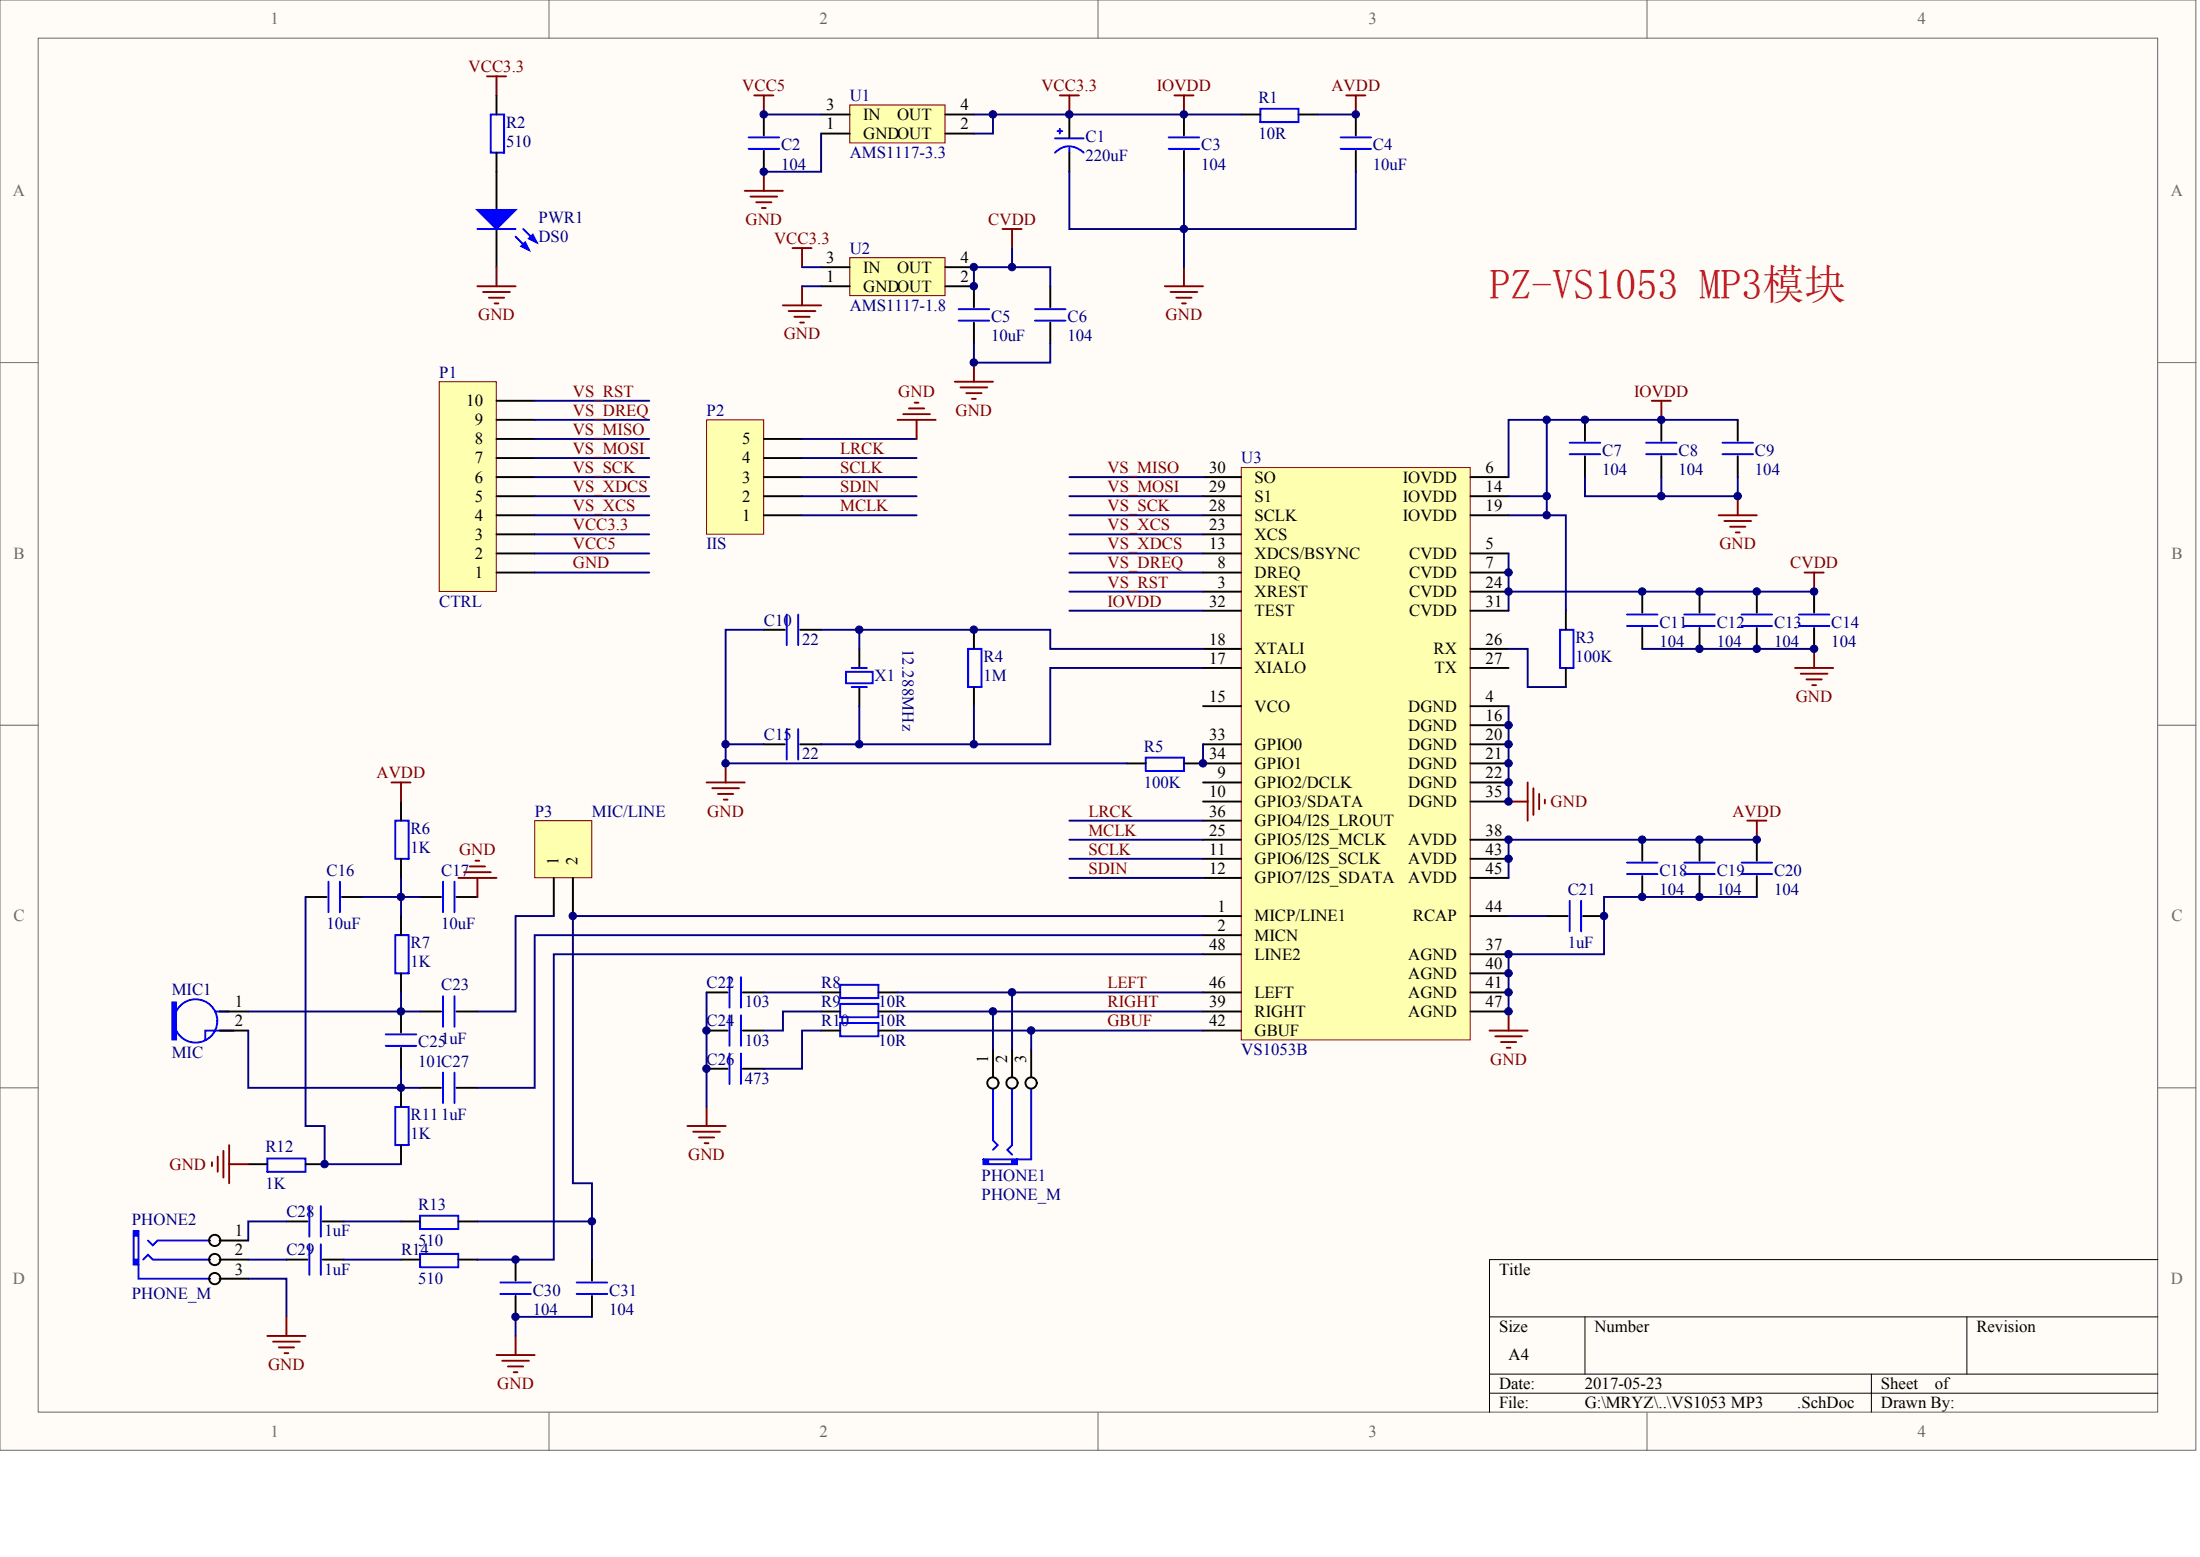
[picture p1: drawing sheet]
<svg xmlns="http://www.w3.org/2000/svg" width="840mm" height="594mm" viewBox="0 0 840 594" stroke-linecap="round" stroke-linejoin="round" font-family="sans-serif">
<g fill="#fffcf8" stroke="#696969" stroke-width=".38">
<path d="M0 0h838v553.4h-838z"/>
<path d="M14.6 14.6h808.8v524.2h-808.8z"/>
</g>
<path d="M209.5 0v14.6M419 0v14.6M628.6 0v14.6M0 138.4h14.6M823.5 138.4h14.6M0 276.7h14.6M823.5 276.7h14.6M0 415.1h14.6M823.5 415.1h14.6M209.5 538.9v14.5M419 538.9v14.5M628.6 538.9v14.5" fill="none" stroke="#696969" stroke-width=".38"/>
<path d="M823.5 480.6h-255.1v58.3M568.4 502.5h255.1M604.9 502.5v21.8M750.6 502.5v21.8M568.4 524.3h255.1M568.4 531.6h255.1M714.2 524.3v14.6" fill="none" stroke="#000" stroke-width=".38"/>
<g fill="none" stroke="#800000" stroke-width=".73">
<path d="M185.8 29.1h7.3M189.5 29.1v7.3M287.9 36.4h7.3M291.5 36.4v7.3M284.2 72.8h14.6M286.4 75h10.2M288.6 77.2h5.8M290.8 79.4h1.4M291.5 65.5v7.3M182.2 109.2h14.6M184.4 111.4h10.2M186.6 113.6h5.8"/>
<path d="M188.8 115.8h1.4M189.5 101.9v7.3"/>
</g>
<path d="M187.3 43.7h5.1v14.6h-5.1zM285.7 56.8h11.6M285.7 52.4h11.6M182.2 87.4h14.6M196.8 90.3l5.1 5.1M199.7 87.4l5.1 5.1" fill="none" stroke="#00f" stroke-width=".73"/>
<path d="M189.5 36.4v7.3M189.5 58.3v21.8M291.5 43.7v8M291.5 57.5v8M189.5 87.4v14.5" fill="none" stroke="#000" stroke-width=".73"/>
<g fill="#00f" stroke="#00f" stroke-width=".73">
<path d="M182.2 80.1h14.6l-7.3 7.3z"/>
<path d="M199 93.9l1.4-1.4 1.5 2.9z"/>
<path d="M201.9 91l1.4-1.4 1.5 2.9z"/>
</g>
<path d="M324.3 40h36.4v14.5h-36.4z" fill="#ffffb0" stroke="#800000" stroke-width=".38"/>
<path d="M313.4 51h10.9M313.4 43.7h10.9M360.7 51h11M360.7 43.7h11M408.1 43.7v8.7M408.1 58.3v7.2M451.8 43.7v8M451.8 57.5v8M473.7 43.7h7.3M495.6 43.7h7.3M517.4 43.7v8M517.4 57.5v8" fill="none" stroke="#000" stroke-width=".73"/>
<path d="M291.5 43.7h21.9M313.4 51v14.5h-21.9M371.7 43.7h102M502.9 43.7h14.5M408.1 65.5v21.9h43.7v14.5M451.8 65.5v21.9h65.6v-21.9" fill="none" stroke="#000080" stroke-width=".73"/>
<path d="M402.7 58.3a7.5 7.5 0 0 1 10.9 0M402.7 52.8h10.9M403.6 50h1.8M404.5 49.1v1.9M408.1 56.4v1.9M446 56.8h11.7M446 52.4h11.7M481 41.5h14.6v5.1h-14.6zM511.6 56.8h11.7M511.6 52.4h11.7" fill="none" stroke="#00f" stroke-width=".73"/>
<path d="M404.5 36.4h7.3M408.1 36.4v7.3M448.2 36.4h7.3M451.8 36.4v7.3M444.6 109.2h14.5M446.7 111.4h10.2M448.9 113.6h5.9M451.1 115.8h1.5M451.8 101.9v7.3" fill="none" stroke="#800000" stroke-width=".73"/>
<path d="M324.3 98.3h36.4v14.5h-36.4z" fill="#ffffb0" stroke="#800000" stroke-width=".38"/>
<path d="M313.4 109.2h10.9M313.4 101.9h10.9M360.7 109.2h11v8M360.7 101.9h11M400.8 109.2v8M371.7 123.1v8M400.8 123.1v8" fill="none" stroke="#000" stroke-width=".73"/>
<g fill="none" stroke="#800000" stroke-width=".73">
<path d="M302.4 94.7h7.3M306.1 94.7v7.2M382.6 87.4h7.3M386.3 87.4v7.3M298.8 116.5h14.6M301 118.7h10.2M306.1 109.2v7.3M303.2 120.9h5.8M305.4 123.1h1.4M371.7 138.4v7.2M364.4 145.6h14.6M366.6 147.8h10.2"/>
<path d="M368.8 150h5.8M370.9 152.2h1.5"/>
</g>
<path d="M386.3 94.7v7.2M306.1 101.9h7.3M306.1 109.2h7.3M371.7 109.2v-7.3h29.1v7.3M371.7 131.1v7.3h29.1v-7.3" fill="none" stroke="#000080" stroke-width=".73"/>
<path d="M365.8 118h11.7M395 118h11.7M365.8 122.3h11.7M395 122.3h11.7" fill="none" stroke="#00f" stroke-width=".73"/>
<path d="M167.6 145.6h21.8v80.1h-21.8z" fill="#ffffb0" stroke="#800000" stroke-width=".38"/>
<path d="M189.5 152.9h14.6M189.5 174.8h14.6M189.5 167.5h14.6M189.5 160.2h14.6M189.5 196.6h14.6M189.5 189.3h14.6M189.5 182h14.6M189.5 218.5h14.6M189.5 211.2h14.6M189.5 203.9h14.6" fill="none" stroke="#000" stroke-width=".73"/>
<path d="M204.1 152.9h43.7M204.1 160.2h43.7M204.1 167.5h43.7M204.1 174.8h43.7M204.1 182h43.7M204.1 189.3h43.7M204.1 196.6h43.7M204.1 203.9h43.7M204.1 211.2h43.7M204.1 218.5h43.7" fill="none" stroke="#000080" stroke-width=".73"/>
<path d="M269.6 160.2h21.8v43.6h-21.8z" fill="#ffffb0" stroke="#800000" stroke-width=".38"/>
<path d="M291.5 174.8h14.6M291.5 167.5h14.6M291.5 196.6h14.6M291.5 189.3h14.6M291.5 182h14.6" fill="none" stroke="#000" stroke-width=".73"/>
<path d="M306.1 167.5h43.7M306.1 174.8h43.7M306.1 182h43.7M306.1 189.3h43.7M306.1 196.6h43.7" fill="none" stroke="#000080" stroke-width=".73"/>
<path d="M344.7 158h10.2M346.9 155.8h5.8M349.1 153.6h1.4M342.5 160.2h14.6M349.8 160.2v7.3" fill="none" stroke="#800000" stroke-width=".73"/>
<path d="M473.7 178.4h87.4v218.4h-87.4z" fill="#ffffb0" stroke="#800000" stroke-width=".38"/>
<g fill="none" stroke="#000" stroke-width=".73">
<path d="M604.9 160.2v8M604.9 174v8M634 160.2v8M634 174v8M663.2 160.2v8M663.2 174v8M459.1 182h14.6M459.1 189.3h14.6M459.1 196.6h14.6M561.2 182h14.5M561.2 189.3h14.5M561.2 196.6h14.5"/>
<path d="M459.1 211.2h14.6M459.1 218.5h14.6M459.1 203.9h14.6M561.2 211.2h14.5M561.2 218.5h14.5M459.1 225.7h14.6M459.1 233h14.6M561.2 225.7h14.5M561.2 233h14.5M597.6 233v7.3M626.8 225.7v8M626.8 239.6v8"/>
<path d="M648.6 225.7v8M648.6 239.6v8M670.5 225.7v8M670.5 239.6v8M692.3 225.7v8M692.3 239.6v8M459.1 254.9h14.6M459.1 247.6h14.6M561.2 254.9h14.5M561.2 247.6h14.5M597.6 254.9v7.2M459.1 269.4h14.6"/>
<path d="M561.2 269.4h14.5M561.2 276.7h14.5M459.1 298.6h14.6M459.1 284h14.6M459.1 291.3h14.6M561.2 298.6h14.5M561.2 284h14.5M561.2 291.3h14.5M459.1 305.8h14.6M459.1 313.1h14.6M561.2 305.8h14.5M459.1 327.7h14.6"/>
<path d="M459.1 335h14.6M459.1 320.4h14.6M561.2 327.7h14.5M561.2 335h14.5M561.2 320.4h14.5M626.8 320.4v8M626.8 334.2v8.1M648.6 320.4v8M648.6 334.2v8.1M670.5 320.4v8M670.5 334.2v8.1M459.1 349.5h14.6"/>
<path d="M459.1 356.8h14.6M561.2 349.5h14.5M590.3 349.5h8M604.2 349.5h8M459.1 364.1h14.6M459.1 378.7h14.6M561.2 364.1h14.5M561.2 371.4h14.5M561.2 378.7h14.5M459.1 385.9h14.6M459.1 393.2h14.6M561.2 385.9h14.5"/>
<path d="M379 400.5v10.9M386.3 400.5v10.9M393.5 400.5v10.9"/>
</g>
<g fill="none" stroke="#000080" stroke-width=".73">
<path d="M590.3 160.2h-14.6v21.8M663.2 160.2h-72.9v29.1h-14.6M408.1 182h51M408.1 189.3h51M408.1 196.6h51M590.3 189.3v7.3h-14.6M590.3 196.6h7.3v36.4M604.9 182v7.3h58.3v-7.3M634 182v7.3M408.1 203.9h51M408.1 211.2h51M408.1 218.5h51"/>
<path d="M575.7 211.2v21.8M408.1 225.7h51M408.1 233h51M575.7 225.7h116.6M575.7 247.6h7.3v14.5h14.6M626.8 247.6h65.5M575.7 269.4v36.4M408.1 313.1h51M408.1 320.4h51M408.1 327.7h51M408.1 335h51M670.5 320.4h-94.8v14.6"/>
<path d="M575.7 349.5h14.6M670.5 342.3h-58.3v21.8h-36.5v21.8"/>
</g>
<g fill="none" stroke="#00f" stroke-width=".73">
<path d="M599.1 173.3h11.6M599.1 168.9h11.6M628.2 173.3h11.7M628.2 168.9h11.7M657.4 173.3h11.6M657.4 168.9h11.6M620.9 238.8h11.7M620.9 234.5h11.7M642.8 238.8h11.6M642.8 234.5h11.6M664.6 238.8h11.7M664.6 234.5h11.7"/>
<path d="M686.5 238.8h11.7M686.5 234.5h11.7M595.4 240.3h5.1v14.6h-5.1zM620.9 333.5h11.7M620.9 329.1h11.7M642.8 333.5h11.6M642.8 329.1h11.6M664.6 333.5h11.7M664.6 329.1h11.7M599.1 343.7v11.7M603.4 343.7v11.7M379 415.1v20l1.8 1.8-1.8 1.8"/>
<path d="M386.3 415.1v21.8l-1.9 1.8 1.9 1.9M393.5 415.1v27.3h-5.4v1.8M375.3 442.4h12.8v1.8h-12.8zM377.1 442.4v1.8M386.3 442.4v1.8"/>
</g>
<g fill="none" stroke="#800000" stroke-width=".73">
<path d="M630.4 152.9h7.3M634 152.9v7.3M655.9 196.6h14.6M658.1 198.8h10.2M663.2 189.3v7.3M660.3 201h5.8M662.5 203.2h1.4M688.7 218.5h7.3M692.3 218.5v7.2M685.1 254.9h14.5M687.2 257.1h10.2M689.4 259.2h5.9"/>
<path d="M692.3 247.6v7.3M691.6 261.4h1.5M583 298.6v14.5M575.7 305.8h7.3M585.2 300.7v10.2M587.4 302.9v5.9M589.6 305.1v1.5M666.8 313.1h7.3M670.5 313.1v7.3M568.4 393.2h14.6M570.6 395.4h10.2M572.8 397.6h5.9"/>
<path d="M575 399.8h1.5M575.7 385.9v7.3"/>
</g>
<g fill="#00f" stroke="#00f" stroke-width=".38">
<path d="M386.3 442.4h1.7v1.7h-1.7z"/>
<path d="M375.3 442.4h1.8v1.7h-1.8z"/>
</g>
<g fill="#fffcf8" stroke="#000" stroke-width=".73">
<circle cx="378.9" cy="413.2" r="2.15"/>
<circle cx="386.2" cy="413.2" r="2.15"/>
<circle cx="393.5" cy="413.2" r="2.15"/>
</g>
<g fill="none" stroke="#000080" stroke-width=".73">
<path d="M291.5 240.3h-14.6v51h153.1M313.4 240.3h14.6M328 247.6v-7.3h72.8v7.3h58.3M459.1 254.9h-58.3v29.1h-29.1M328 269.4v14.6h43.7v-14.6M276.9 284h14.6M313.4 284h14.6M459.1 284v7.3M269.6 378.7v43.7M291.5 378.7h21.9M342.5 378.7h43.8M459.1 378.7h-72.8v21.8"/>
<path d="M313.4 393.2h-7.3v14.6h-14.6M313.4 385.9h-14.6v7.3h-7.3M342.5 385.9h36.5M342.5 393.2h51M459.1 393.2h-65.6v7.3M459.1 385.9h-80.1v14.6"/>
</g>
<g fill="none" stroke="#00f" stroke-width=".73">
<path d="M300.3 234.5v11.6M304.6 234.5v11.6M322.8 256.3h10.3v4.4h-10.3zM325 254.9h5.9M369.5 247.6h5.1v14.5h-5.1zM300.3 278.2v11.6M304.6 278.2v11.6M325 262.1h5.9M437.3 289.1h14.5v5.1h-14.5zM278.4 372.8v11.7M282.8 372.8v11.7M320.7 375.7h14.5v5.1h-14.5z"/>
<path d="M278.4 387.4v11.6M282.8 387.4v11.6M320.7 383h14.5v5.1h-14.5zM320.7 390.3h14.5v5.1h-14.5zM278.4 402v11.6M282.8 402v11.6"/>
</g>
<g fill="none" stroke="#000" stroke-width=".73">
<path d="M291.5 240.3h8M305.4 240.3h8M328 247.6v7.3M371.7 240.3v7.3M328 262.1v7.3M371.7 262.1v7.3M291.5 284h8M305.4 284h8M430 291.3h7.3M451.8 291.3h7.3M269.6 378.7h8.1M283.5 378.7h8"/>
<path d="M313.4 378.7h7.3M335.2 378.7h7.3M269.6 393.2h8.1M283.5 393.2h8M313.4 385.9h7.3M313.4 393.2h7.3M335.2 385.9h7.3M335.2 393.2h7.3M269.6 407.8h8.1M283.5 407.8h8"/>
</g>
<path d="M269.6 298.6h14.6M276.9 291.3v7.3M271.8 300.7h10.2M274 302.9h5.9M276.2 305.1h1.5M262.4 429.6h14.5M264.5 431.8h10.3M266.7 434h5.9M268.9 436.2h1.5M269.6 422.4v7.2" fill="none" stroke="#800000" stroke-width=".73"/>
<path d="M204.1 313.1h21.7v21.8h-21.7z" fill="#ffffb0" stroke="#800000" stroke-width=".38"/>
<g fill="none" stroke="#000" stroke-width=".73">
<path d="M153 305.8v7.3M153 327.7v7.3M211.3 335v14.5M218.6 335v14.5M116.6 342.3h8M130.5 342.3h8M153 349.5v7.3M160.3 342.3h8M174.2 342.3h8M153 371.4v7.3M83.8 385.9h10.9M83.8 393.2h10.9"/>
<path d="M153 385.9v8.1M153 399.8v8M160.3 385.9h8M174.2 385.9h8M153 415.1v7.3M160.3 415.1h8M174.2 415.1h8M153 436.9v7.3M94.7 444.2h7.3M116.6 444.2h7.3M83.8 473.3h10.9M109.3 466h8"/>
<path d="M123.2 466h8M153 466h7.3M174.9 466h7.3M83.8 480.6h10.9M83.8 487.9h10.9M109.3 480.6h8M123.2 480.6h8M153 480.6h7.3M174.9 480.6h7.3M196.8 480.6v8M196.8 494.4v8.1M225.9 480.6v8"/>
<path d="M225.9 494.4v8.1"/>
<circle cx="82" cy="473.3" r="2.15"/>
<circle cx="82" cy="487.9" r="2.15"/>
<circle cx="82" cy="480.6" r="2.15"/>
</g>
<g fill="none" stroke="#00f" stroke-width=".73">
<path d="M150.9 313.1h5.1v14.6h-5.1zM125.4 336.4v11.7M129.7 336.4v11.7M169.1 336.4v11.7M173.4 336.4v11.7M150.9 356.8h5.1v14.6h-5.1zM82 385.9h5.5M89.3 393.2h-11v3.7M147.2 399h11.7M147.2 394.7h11.7M169.1 380.1v11.7M173.4 380.1v11.7"/>
<path d="M169.1 409.2v11.7M173.4 409.2v11.7M150.9 422.4h5.1v14.5h-5.1zM102 442h14.6v5.1h-14.6zM51 469.7h1.8v12.7h-1.8zM51 471.5h1.8M56.5 473.3l1.8 1.8 1.8-1.8h20.1M118.1 460.2v11.7M118.1 474.8v11.6M122.4 460.2v11.7M122.4 474.8v11.6M160.3 463.9h14.6v5.1h-14.6z"/>
<path d="M160.3 478.4h14.6v5.1h-14.6zM51 482.4h1.8v5.5h27.4M51 480.6h1.8M54.7 480.6l1.8-1.8 1.8 1.8h21.9M190.9 493.7h11.7M190.9 489.3h11.7M220.1 493.7h11.7M220.1 489.3h11.7"/>
<circle cx="74.7" cy="389.5" r="8.3"/>
</g>
<g fill="#00f" stroke="#00f" stroke-width=".38">
<path d="M65.6 382.3h1.7v14.5h-1.7z"/>
<path d="M51 480.6h1.8v1.8h-1.8z"/>
<path d="M51 469.7h1.8v1.7h-1.8z"/>
</g>
<g fill="none" stroke="#800000" stroke-width=".73">
<path d="M513.8 36.4h7.3M517.4 36.4v7.3M149.4 298.6h7.3M153 298.6v7.2M174.9 335h14.6M177.1 332.8h10.2M179.3 330.6h5.8M181.5 328.4h1.4M182.2 335v7.3M85.3 439.1v10.2M87.5 436.9v14.6M80.9 443.5v1.4"/>
<path d="M83.1 441.3v5.8M87.5 444.2h7.2M102 509.7h14.6M104.2 511.9h10.2M106.4 514.1h5.8M108.6 516.3h1.4M109.3 502.5v7.2M189.5 517h14.6M191.7 519.2h10.2M196.8 509.7v7.3M193.9 521.4h5.8M196 523.6h1.5"/>
</g>
<g fill="none" stroke="#000080" stroke-width=".73">
<path d="M379 43.7v7.3h-7.3M153 335v7.3h7.3M116.6 342.3v87.3h7.3v14.6h29.1M138.5 342.3h14.5v7.2M211.3 349.5h-14.5v36.4h-14.6M459.1 356.8h-255v58.3h-21.9M459.1 349.5h-240.5v102h7.3v14.5M153 378.7v7.2h7.3M459.1 364.1h-247.8v116.5h-29.1M94.7 393.2v21.9h58.3M94.7 385.9h58.3M153 407.8v7.3h7.3"/>
<path d="M109.3 466h-14.6v7.3M131.2 466h21.8M182.2 466h43.7v14.6M94.7 487.9h14.6v14.6M94.7 480.6h14.6M131.2 480.6h21.8M225.9 502.5h-29.1v7.2"/>
</g>
<g fill="#000080" stroke="#000080" stroke-width=".38">
<circle cx="123.9" cy="444.2" r="1.42"/>
<circle cx="153" cy="415" r="1.42"/>
<circle cx="153" cy="385.9" r="1.42"/>
<circle cx="153" cy="342.2" r="1.42"/>
<circle cx="196.7" cy="502.4" r="1.42"/>
<circle cx="196.7" cy="480.6" r="1.42"/>
<circle cx="218.6" cy="349.5" r="1.42"/>
<circle cx="225.9" cy="466" r="1.42"/>
<circle cx="269.6" cy="407.8" r="1.42"/>
<circle cx="269.6" cy="393.2" r="1.42"/>
<circle cx="276.9" cy="291.2" r="1.42"/>
<circle cx="276.9" cy="284" r="1.42"/>
<circle cx="291.5" cy="65.5" r="1.42"/>
<circle cx="291.5" cy="43.7" r="1.42"/>
<circle cx="327.9" cy="284" r="1.42"/>
<circle cx="327.9" cy="240.3" r="1.42"/>
<circle cx="371.6" cy="284" r="1.42"/>
<circle cx="371.6" cy="240.3" r="1.42"/>
<circle cx="371.6" cy="138.3" r="1.42"/>
<circle cx="371.6" cy="109.2" r="1.42"/>
<circle cx="371.6" cy="101.9" r="1.42"/>
<circle cx="378.9" cy="385.9" r="1.42"/>
<circle cx="378.9" cy="43.7" r="1.42"/>
<circle cx="386.2" cy="378.6" r="1.42"/>
<circle cx="386.2" cy="101.9" r="1.42"/>
<circle cx="393.5" cy="393.2" r="1.42"/>
<circle cx="408.1" cy="43.7" r="1.42"/>
<circle cx="451.8" cy="87.3" r="1.42"/>
<circle cx="451.8" cy="43.7" r="1.42"/>
<circle cx="459.1" cy="291.2" r="1.42"/>
<circle cx="517.4" cy="43.7" r="1.42"/>
<circle cx="575.7" cy="385.9" r="1.42"/>
<circle cx="575.7" cy="378.6" r="1.42"/>
<circle cx="575.7" cy="371.3" r="1.42"/>
<circle cx="575.7" cy="364.1" r="1.42"/>
<circle cx="575.7" cy="327.6" r="1.42"/>
<circle cx="575.7" cy="320.4" r="1.42"/>
<circle cx="575.7" cy="305.8" r="1.42"/>
<circle cx="575.7" cy="298.5" r="1.42"/>
<circle cx="575.7" cy="291.2" r="1.42"/>
<circle cx="575.7" cy="284" r="1.42"/>
<circle cx="575.7" cy="276.7" r="1.42"/>
<circle cx="575.7" cy="225.7" r="1.42"/>
<circle cx="575.7" cy="218.4" r="1.42"/>
<circle cx="590.3" cy="196.6" r="1.42"/>
<circle cx="590.3" cy="189.3" r="1.42"/>
<circle cx="590.3" cy="160.2" r="1.42"/>
<circle cx="604.9" cy="160.2" r="1.42"/>
<circle cx="612.1" cy="349.5" r="1.42"/>
<circle cx="626.7" cy="342.2" r="1.42"/>
<circle cx="626.7" cy="320.4" r="1.42"/>
<circle cx="626.7" cy="225.7" r="1.42"/>
<circle cx="634" cy="189.3" r="1.42"/>
<circle cx="634" cy="160.2" r="1.42"/>
<circle cx="648.6" cy="342.2" r="1.42"/>
<circle cx="648.6" cy="320.4" r="1.42"/>
<circle cx="648.6" cy="247.5" r="1.42"/>
<circle cx="648.6" cy="225.7" r="1.42"/>
<circle cx="663.2" cy="189.3" r="1.42"/>
<circle cx="670.4" cy="320.4" r="1.42"/>
<circle cx="670.4" cy="247.5" r="1.42"/>
<circle cx="670.4" cy="225.7" r="1.42"/>
<circle cx="692.3" cy="247.5" r="1.42"/>
<circle cx="692.3" cy="225.7" r="1.42"/>
</g>
<text font-size="16" fill="#ee0e22" x="568.4" y="114.2">PZ-VS1053 MP3模块</text>
<g font-size="6.4" fill="#696969">
<text x="103.2" y="9.3">1</text>
<text x="312.7" y="9.3">2</text>
<text x="522.2" y="9.3">3</text>
<text x="731.8" y="9.3">4</text>
<text x="5" y="74.9">A</text>
<text x="828.5" y="74.9">A</text>
<text x="5.2" y="213.2">B</text>
<text x="828.7" y="213.2">B</text>
<text x="5.2" y="351.6">C</text>
<text x="828.7" y="351.6">C</text>
<text x="5" y="490">D</text>
<text x="828.5" y="490">D</text>
<text x="103.2" y="548.2">1</text>
<text x="312.7" y="548.2">2</text>
<text x="522.2" y="548.2">3</text>
<text x="731.8" y="548.2">4</text>
</g>
<g font-size="6.4" fill="#800000">
<text x="178.8" y="27.6">VCC3.3</text>
<text x="283.3" y="34.8">VCC5</text>
<text x="397.5" y="34.8">VCC3.3</text>
<text x="441.5" y="34.8">IOVDD</text>
<text x="508.1" y="34.8">AVDD</text>
<text x="284.5" y="85.8">GND</text>
<text x="377.1" y="85.8">CVDD</text>
<text x="295.4" y="93.1">VCC3.3</text>
<text x="182.5" y="122.2">GND</text>
<text x="444.8" y="122.2">GND</text>
<text x="299.1" y="129.5">GND</text>
<text x="218.6" y="151.3">VS_RST</text>
<text x="342.8" y="151.3">GND</text>
<text x="623.7" y="151.3">IOVDD</text>
<text x="218.6" y="158.6">VS_DREQ</text>
<text x="364.7" y="158.6">GND</text>
<text x="218.6" y="165.9">VS_MISO</text>
<text x="218.6" y="173.2">VS_MOSI</text>
<text x="320.7" y="173.2">LRCK</text>
<text x="218.6" y="180.5">VS_SCK</text>
<text x="320.7" y="180.5">SCLK</text>
<text x="422.7" y="180.5">VS_MISO</text>
<text x="218.6" y="187.8">VS_XDCS</text>
<text x="320.7" y="187.8">SDIN</text>
<text x="422.7" y="187.8">VS_MOSI</text>
<text x="218.6" y="195">VS_XCS</text>
<text x="320.7" y="195">MCLK</text>
<text x="422.7" y="195">VS_SCK</text>
<text x="218.6" y="202.3">VCC3.3</text>
<text x="422.7" y="202.3">VS_XCS</text>
<text x="218.6" y="209.6">VCC5</text>
<text x="422.7" y="209.6">VS_XDCS</text>
<text x="656.2" y="209.6">GND</text>
<text x="218.6" y="216.9">GND</text>
<text x="422.7" y="216.9">VS_DREQ</text>
<text x="683.2" y="216.9">CVDD</text>
<text x="422.7" y="224.2">VS_RST</text>
<text x="422.7" y="231.4">IOVDD</text>
<text x="685.3" y="267.9">GND</text>
<text x="143.7" y="297">AVDD</text>
<text x="269.9" y="311.5">GND</text>
<text x="415.4" y="311.5">LRCK</text>
<text x="591.8" y="307.9">GND</text>
<text x="661.1" y="311.5">AVDD</text>
<text x="415.4" y="318.8">MCLK</text>
<text x="175.2" y="326.1">GND</text>
<text x="415.4" y="326.1">SCLK</text>
<text x="415.4" y="333.4">SDIN</text>
<text x="422.7" y="377.1">LEFT</text>
<text x="422.7" y="384.4">RIGHT</text>
<text x="422.7" y="391.7">GBUF</text>
<text x="568.7" y="406.2">GND</text>
<text x="262.7" y="442.6">GND</text>
<text x="64.7" y="446.3">GND</text>
<text x="102.3" y="522.7">GND</text>
<text x="189.8" y="530">GND</text>
</g>
<g font-size="6.4" fill="#000080">
<text x="324.3" y="38.5">U1</text>
<text x="480.3" y="39.2">R1</text>
<text x="193.1" y="48.7">R2</text>
<text x="480.3" y="53">10R</text>
<text x="193.1" y="56">510</text>
<text x="298.1" y="57.4">C2</text>
<text x="414.3" y="54.1">C1</text>
<text x="458.4" y="57.4">C3</text>
<text x="524" y="57.4">C4</text>
<text x="298.1" y="64.7">104</text>
<text x="324.3" y="60.3">AMS1117-3.3</text>
<text x="414.3" y="61.4">220uF</text>
<text x="458.4" y="64.7">104</text>
<text x="524" y="64.7">10uF</text>
<text x="205.5" y="85.1">PWR1</text>
<text x="205.5" y="92.4">DS0</text>
<text x="324.3" y="96.7">U2</text>
<text x="324.3" y="118.6">AMS1117-1.8</text>
<text x="378.2" y="122.9">C5</text>
<text x="407.4" y="122.9">C6</text>
<text x="378.2" y="130.2">10uF</text>
<text x="407.4" y="130.2">104</text>
<text x="167.6" y="144.1">P1</text>
<text x="269.6" y="158.6">P2</text>
<text x="611.4" y="173.9">C7</text>
<text x="640.6" y="173.9">C8</text>
<text x="669.7" y="173.9">C9</text>
<text x="473.7" y="176.8">U3</text>
<text x="611.4" y="181.2">104</text>
<text x="640.6" y="181.2">104</text>
<text x="669.7" y="181.2">104</text>
<text x="269.6" y="209.6">IIS</text>
<text x="167.6" y="231.4">CTRL</text>
<text x="291.5" y="238.7">C10</text>
<text x="633.3" y="239.5">C11</text>
<text x="655.2" y="239.5">C12</text>
<text x="677" y="239.5">C13</text>
<text x="698.9" y="239.5">C14</text>
<text x="601.2" y="245.3">R3</text>
<text x="306.1" y="246">22</text>
<text x="633.3" y="246.7">104</text>
<text x="655.2" y="246.7">104</text>
<text x="677" y="246.7">104</text>
<text x="698.9" y="246.7">104</text>
<text x="375.3" y="252.6">R4</text>
<text x="601.2" y="252.6">100K</text>
<text x="333.8" y="259.8">X1</text>
<text x="375.3" y="259.8">1M</text>
<text x="291.5" y="282.4">C15</text>
<text x="436.5" y="286.8">R5</text>
<text x="306.1" y="289.7">22</text>
<text x="436.5" y="300.6">100K</text>
<text x="204.1" y="311.5">P3</text>
<text x="225.9" y="311.5">MIC/LINE</text>
<text x="156.7" y="318.1">R6</text>
<text x="156.7" y="325.4">1K</text>
<text x="124.6" y="334.1">C16</text>
<text x="168.3" y="334.1">C17</text>
<text x="633.3" y="334.1">C18</text>
<text x="655.2" y="334.1">C19</text>
<text x="677" y="334.1">C20</text>
<text x="598.3" y="341.4">C21</text>
<text x="633.3" y="341.4">104</text>
<text x="655.2" y="341.4">104</text>
<text x="677" y="341.4">104</text>
<text x="124.6" y="354.5">10uF</text>
<text x="168.3" y="354.5">10uF</text>
<text x="156.7" y="361.8">R7</text>
<text x="598.3" y="361.8">1uF</text>
<text x="156.7" y="369.1">1K</text>
<text x="168.3" y="377.8">C23</text>
<text x="269.6" y="377.1">C22</text>
<text x="313.4" y="377.1">R8</text>
<text x="65.6" y="379.7">MIC1</text>
<text x="284.2" y="384.4">103</text>
<text x="313.4" y="384.4">R9</text>
<text x="335.2" y="384.4">10R</text>
<text x="269.6" y="391.7">C24</text>
<text x="313.4" y="391.7">R10</text>
<text x="335.2" y="391.7">10R</text>
<text x="159.6" y="399.7">C251uF</text>
<text x="284.2" y="398.9">103</text>
<text x="335.2" y="398.9">10R</text>
<text x="65.6" y="403.6">MIC</text>
<text x="159.6" y="406.9">101C27</text>
<text x="269.6" y="406.2">C26</text>
<text x="473.7" y="402.6">VS1053B</text>
<text x="284.2" y="413.5">473</text>
<text x="156.7" y="427.3">R111uF</text>
<text x="156.7" y="434.6">1K</text>
<text x="101.3" y="439.7">R12</text>
<text x="101.3" y="453.5">1K</text>
<text x="374.6" y="450.6">PHONE1</text>
<text x="159.6" y="461.6">R13</text>
<text x="374.6" y="457.9">PHONE_M</text>
<text x="50.3" y="467.4">PHONE2</text>
<text x="109.3" y="464.5">C28</text>
<text x="123.9" y="471.8">1uF</text>
<text x="109.3" y="479">C29</text>
<text x="153" y="479">R14</text>
<text x="159.6" y="475.4">510</text>
<text x="123.9" y="486.3">1uF</text>
<text x="159.6" y="490">510</text>
<text x="50.3" y="495.8">PHONE_M</text>
<text x="203.3" y="494.3">C30</text>
<text x="232.5" y="494.3">C31</text>
<text x="203.3" y="501.6">104</text>
<text x="232.5" y="501.6">104</text>
</g>
<g font-size="6.4">
<text x="315.3" y="42.1">3</text>
<text x="329.4" y="45.8">IN</text>
<text x="342.4" y="45.8">OUT</text>
<text x="366.6" y="42.1">4</text>
<text x="315.3" y="49.4">1</text>
<text x="329.4" y="53">GNDOUT</text>
<text x="366.6" y="49.4">2</text>
<text x="315.3" y="100.4">3</text>
<text x="366.6" y="100.4">4</text>
<text x="315.3" y="107.7">1</text>
<text x="329.4" y="104">IN</text>
<text x="342.4" y="104">OUT</text>
<text x="366.6" y="107.7">2</text>
<text x="329.4" y="111.3">GNDOUT</text>
<text x="178" y="155">10</text>
<text x="181.2" y="162.3">9</text>
<text x="181.2" y="169.6">8</text>
<text x="283.2" y="169.6">5</text>
<text x="181.2" y="176.8">7</text>
<text x="283.2" y="176.8">4</text>
<text x="181.2" y="184.1">6</text>
<text x="283.2" y="184.1">3</text>
<text x="461.5" y="180.5">30</text>
<text x="478.8" y="184.1">SO</text>
<text x="535.4" y="184.1">IOVDD</text>
<text x="567" y="180.5">6</text>
<text x="181.2" y="191.4">5</text>
<text x="283.2" y="191.4">2</text>
<text x="461.5" y="187.8">29</text>
<text x="478.8" y="191.4">S1</text>
<text x="535.4" y="191.4">IOVDD</text>
<text x="567" y="187.8">14</text>
<text x="461.5" y="195">28</text>
<text x="567" y="195">19</text>
<text x="181.2" y="198.7">4</text>
<text x="283.2" y="198.7">1</text>
<text x="461.5" y="202.3">23</text>
<text x="478.8" y="198.7">SCLK</text>
<text x="535.4" y="198.7">IOVDD</text>
<text x="181.2" y="206">3</text>
<text x="461.5" y="209.6">13</text>
<text x="478.8" y="206">XCS</text>
<text x="567" y="209.6">5</text>
<text x="181.2" y="213.2">2</text>
<text x="478.8" y="213.2">XDCS/BSYNC</text>
<text x="537.8" y="213.2">CVDD</text>
<text x="181.2" y="220.5">1</text>
<text x="464.7" y="216.9">8</text>
<text x="478.8" y="220.5">DREQ</text>
<text x="537.8" y="220.5">CVDD</text>
<text x="567" y="216.9">7</text>
<text x="464.7" y="224.2">3</text>
<text x="478.8" y="227.8">XREST</text>
<text x="537.8" y="227.8">CVDD</text>
<text x="567" y="224.2">24</text>
<text x="461.5" y="231.4">32</text>
<text x="567" y="231.4">31</text>
<text x="478.8" y="235.1">TEST</text>
<text x="537.8" y="235.1">CVDD</text>
<text x="461.5" y="246">18</text>
<text x="478.8" y="249.7">XTALI</text>
<text x="547.1" y="249.7">RX</text>
<text x="567" y="246">26</text>
<text x="461.5" y="253.3">17</text>
<text x="478.8" y="256.9">XIALO</text>
<text x="547.5" y="256.9">TX</text>
<text x="567" y="253.3">27</text>
<text x="461.5" y="267.9">15</text>
<text x="567" y="267.9">4</text>
<text x="478.8" y="271.5">VCO</text>
<text x="537.4" y="271.5">DGND</text>
<text x="567" y="275.1">16</text>
<text x="537.4" y="278.8">DGND</text>
<text x="461.5" y="282.4">33</text>
<text x="478.8" y="286.1">GPIO0</text>
<text x="537.4" y="286.1">DGND</text>
<text x="567" y="282.4">20</text>
<text x="461.5" y="289.7">34</text>
<text x="478.8" y="293.3">GPIO1</text>
<text x="537.4" y="293.3">DGND</text>
<text x="567" y="289.7">21</text>
<text x="464.7" y="297">9</text>
<text x="567" y="297">22</text>
<text x="461.5" y="304.3">10</text>
<text x="478.8" y="300.6">GPIO2/DCLK</text>
<text x="537.4" y="300.6">DGND</text>
<text x="567" y="304.3">35</text>
<text x="461.5" y="311.5">36</text>
<text x="478.8" y="307.9">GPIO3/SDATA</text>
<text x="537.4" y="307.9">DGND</text>
<text x="478.8" y="315.2">GPIO4/I2S_LROUT</text>
<text x="461.5" y="318.8">25</text>
<text x="478.8" y="322.5">GPIO5/I2S_MCLK</text>
<text x="537.4" y="322.5">AVDD</text>
<text x="567" y="318.8">38</text>
<text x="461.5" y="326.1">11</text>
<text x="478.8" y="329.8">GPIO6/I2S_SCLK</text>
<text x="537.4" y="329.8">AVDD</text>
<text x="567" y="326.1">43</text>
<text x="461.5" y="333.4">12</text>
<text x="567" y="333.4">45</text>
<text x="478.8" y="337">GPIO7/I2S_SDATA</text>
<text x="537.4" y="337">AVDD</text>
<text x="464.7" y="348">1</text>
<text x="567" y="348">44</text>
<text x="478.8" y="351.6">MICP/LINE1</text>
<text x="539.2" y="351.6">RCAP</text>
<text x="464.7" y="355.2">2</text>
<text x="478.8" y="358.9">MICN</text>
<text x="461.5" y="362.5">48</text>
<text x="567" y="362.5">37</text>
<text x="478.8" y="366.2">LINE2</text>
<text x="537.4" y="366.2">AGND</text>
<text x="567" y="369.8">40</text>
<text x="461.5" y="377.1">46</text>
<text x="537.4" y="373.4">AGND</text>
<text x="567" y="377.1">41</text>
<text x="478.8" y="380.7">LEFT</text>
<text x="537.4" y="380.7">AGND</text>
<text x="89.6" y="384.4">1</text>
<text x="461.5" y="384.4">39</text>
<text x="478.8" y="388">RIGHT</text>
<text x="537.4" y="388">AGND</text>
<text x="567" y="384.4">47</text>
<text x="89.6" y="391.7">2</text>
<text x="461.5" y="391.7">42</text>
<text x="478.8" y="395.3">GBUF</text>
<text x="89.6" y="471.8">1</text>
<text x="89.6" y="479">2</text>
<text x="89.6" y="486.3">3</text>
<text x="572.1" y="486.3">Title</text>
<text x="572.1" y="508.2">Size</text>
<text x="608.5" y="508.2">Number</text>
<text x="754.3" y="508.2">Revision</text>
<text x="575.7" y="519.1">A4</text>
<text x="572.1" y="530">Date:</text>
<text x="604.9" y="530">2017-05-23</text>
<text x="717.8" y="530">Sheet</text>
<text x="738.4" y="530">of</text>
<text x="572.1" y="537.3">File:</text>
<text x="604.9" y="537.3">G:\MRYZ\..\VS1053 MP3</text>
<text x="685.9" y="537.3">.SchDoc</text>
<text x="717.8" y="537.3">Drawn By:</text>
</g>
<text font-size="6.3" fill="#000080" x="344.4" y="247.6" transform="rotate(90 344.4 247.6)">12.288MHz</text>
<g font-size="6.3">
<text x="213.1" y="329.9" transform="rotate(-90 213.1 329.9)">1</text>
<text x="220.4" y="329.9" transform="rotate(-90 220.4 329.9)">2</text>
<text x="377.1" y="405.6" transform="rotate(-90 377.1 405.6)">1</text>
<text x="384.4" y="405.6" transform="rotate(-90 384.4 405.6)">2</text>
<text x="391.7" y="405.6" transform="rotate(-90 391.7 405.6)">3</text>
</g>
</svg>
